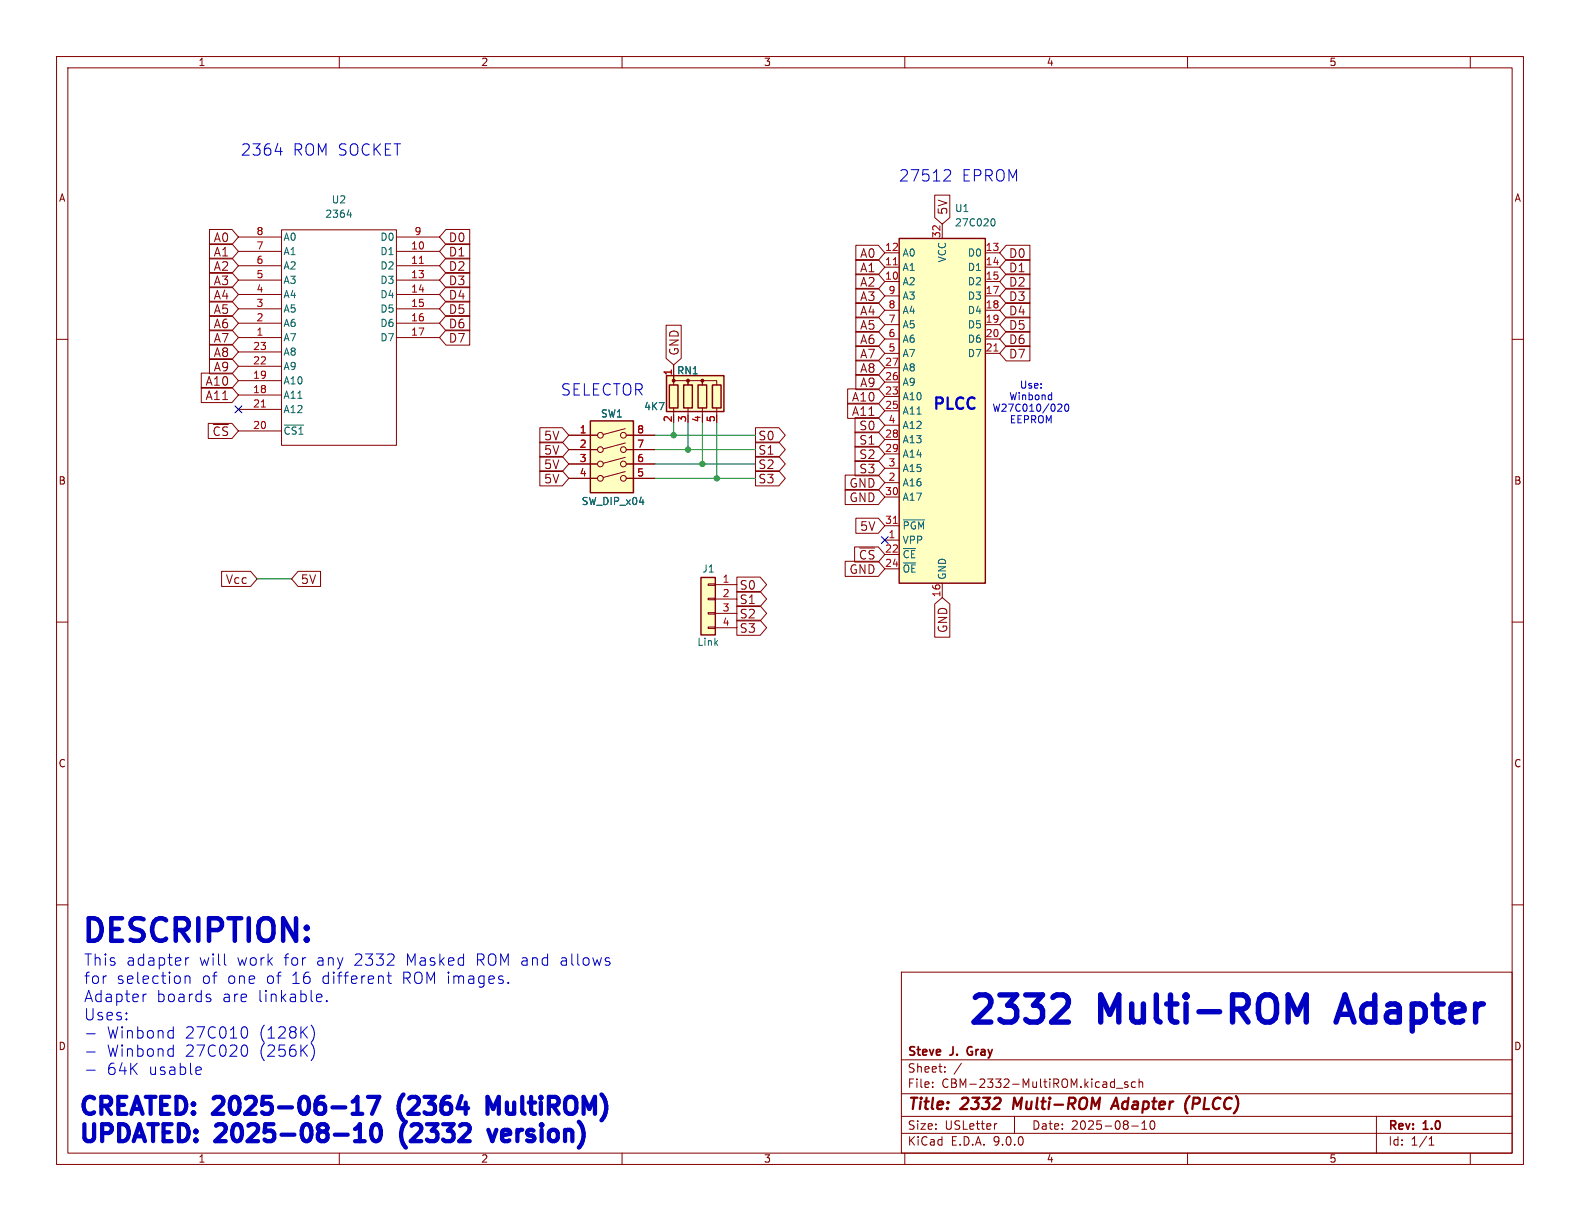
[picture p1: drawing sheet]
<svg xmlns="http://www.w3.org/2000/svg" width="279mm" height="216mm" viewBox="0 0 279 216" stroke-linecap="round" stroke-linejoin="round" font-family="sans-serif">
<g fill="none" stroke="#840000" stroke-width=".18">
<path d="M10 10h259.4v195.9h-259.4zM12 12h255.4v191.9h-255.4zM60 10v2M110 10v2M160 10v2M210 10v2M260 10v2M10 60h2M267.4 60h2M10 110h2M267.4 110h2M10 160h2"/>
<path d="M159.4 171.9h108v32h-108zM267.4 160h2M159.4 197.4h108M159.4 193.4h108M159.4 187.4h108M164.9 192.1v.2M164.9 191.4v.1M167.1 189.4v.2M167.1 188.7v.1M170 188l-1.3 1.9M176.3 198.7l-.3 .1M179.4 197.4v3"/>
<path d="M196.6 191.3l.5 .1M197.1 190.8v1.5M197.1 192.2l-.5 .1M197.4 192.4h1.2M199.4 191.4l-.3-.1-.2 .2v.2l.5 .2v.3h-.5M200.1 199.1h1.2M200.8 191.4l-.4-.1-.3 .3v.4l.1 .2h.6M201.4 191.4l.2-.1 .4 .1 .1 .9M201.4 190.8v1.5M201.9 199.7h.9M201.9 198.6l.5-.4v1.5M203.5 198.3a.81 .81 0 0 0 .4 1.4l.2-.2 .1-.4-.1-.8"/>
<path d="M243.4 197.4v6.5M60 203.9v2M110 203.9v2M159.4 200.4h108M160 203.9v2M210 203.9v2M252.7 202.5h.9M252.7 201.4l.4-.4v1.5M260 203.9v2"/>
</g>
<path d="M179.4 194.1l-.3 2M196.5 196.1l.9-2 .4 2M196.7 195.5h1M210.4 193.8l-.4 .4M211 195.2h.7M211.9 194.1h-.8l-.3 2" fill="none" stroke="#840000" stroke-width=".4"/>
<path d="M171.2 185.3l-.2 .4 .2 .7" fill="none" stroke="#840000" stroke-width=".3"/>
<path d="M117.9 66.4h10.1v6.4h-10.1z" fill="#ffffc2"/>
<path d="M117.9 66.4h10.1v6.4h-10.1zM118.4 68.1h1.5v4h-1.5zM120.9 68.1h1.5v4h-1.5zM123.4 68.1h1.6v4h-1.6zM126 68.1h1.5v4h-1.5z" fill="none" stroke="#840000" stroke-width=".25"/>
<g fill="#840000" stroke="#840000" stroke-width=".18">
<circle cx="119.1" cy="67.3" r=".25"/>
<circle cx="121.7" cy="67.3" r=".25"/>
<circle cx="124.2" cy="67.3" r=".25"/>
</g>
<path d="M119.1 68.1v-.8h2.6v.8v-.8h2.5v.8v-.8h2.5v.8M119.1 64.5v2.6M119.1 72.1v1.3M121.7 72.1v1.3M124.2 72.1v1.3M126.7 72.1v1.3" fill="none" stroke="#840000" stroke-width=".18"/>
<path d="M124 102.1h2.5v10.2h-2.5z" fill="#ffffc2"/>
<path d="M124 102.1h2.5v10.2h-2.5z" fill="none" stroke="#840000" stroke-width=".25"/>
<path d="M125.2 103.3h1.3v.2h-1.3zM125.2 105.8h1.3v.2h-1.3zM125.2 108.3h1.3v.3h-1.3zM125.2 110.9h1.3v.2h-1.3zM126.5 103.4h3.8M126.5 105.9h3.8M126.5 108.5h3.8M126.5 111h3.8" fill="none" stroke="#840000" stroke-width=".18"/>
<path d="M159 42.2h15.2v60.9h-15.2z" fill="#ffffc2"/>
<path d="M159 42.2h15.2v60.9h-15.2z" fill="none" stroke="#840000" stroke-width=".25"/>
<g fill="none" stroke="#840000" stroke-width=".18">
<path d="M166.6 39.6v2.6M156.5 44.7h2.5M156.5 47.2h2.5M156.5 49.8h2.5M156.5 52.3h2.5M156.5 54.9h2.5M156.5 57.4h2.5M156.5 59.9h2.5M174.2 44.7h2.6M174.2 47.2h2.6M174.2 49.8h2.6M174.2 52.3h2.6"/>
<path d="M174.2 54.9h2.6M174.2 57.4h2.6M174.2 59.9h2.6M156.5 62.5h2.5M156.5 65h2.5M156.5 67.6h2.5M156.5 70.1h2.5M156.5 72.6h2.5M156.5 75.2h2.5M156.5 77.7h2.5M174.2 62.5h2.6M156.5 80.3h2.5"/>
<path d="M156.5 82.8h2.5M156.5 85.3h2.5M156.5 87.9h2.5M156.5 93h2.5M156.5 95.5h2.5M156.5 98h2.5M156.5 100.6h2.5M166.6 103.1v2.6"/>
</g>
<path d="M158 46.8h.7M175.8 62.1h.7M158 92.5h.7" fill="none" stroke="#a90000" stroke-width=".18"/>
<path d="M175.4 38.7h.1a.68 .68 0 0 1 .5 .6 .68 .68 0 0 1-.5 .6h-.1M159.7 91.9h3.8" fill="none" stroke="#006464" stroke-width=".18"/>
<path d="M104.4 74.4h7.6v12.7h-7.6z" fill="#ffffc2"/>
<g fill="none" stroke="#840000" stroke-width=".18">
<path d="M165.3 34.5h2.7v4l-1.4 1.1-1.3-1.1zM37 58.4h4l1.2 1.3-1.2 1.3h-4zM37 55.8h4l1.2 1.4-1.2 1.3h-4zM37 53.3h4l1.2 1.3-1.2 1.3h-4zM37 50.7h4l1.2 1.4-1.2 1.3h-4zM37 48.2h4l1.2 1.3-1.2 1.4h-4zM37 45.7h4l1.2 1.3-1.2 1.3h-4zM37 40.6h4l1.2 1.3-1.2 1.3h-4zM37 43.1h4l1.2 1.4-1.2 1.3h-4zM42.2 41.9h7.6M42.2 44.5h7.6M42.2 47h7.6"/>
<path d="M42.2 49.5h7.6M42.2 52.1h7.6M42.2 54.6h7.6M42.2 57.2h7.6M42.2 59.7h7.6M49.8 40.6h20.3v38.1h-20.3zM70.1 41.9h7.6M70.1 44.5h7.6M70.1 47h7.6M70.1 49.5h7.6M70.1 52.1h7.6M70.1 54.6h7.6"/>
<path d="M70.1 57.2h7.6M70.1 59.7h7.6M78.9 40.6h4.2v2.6h-4.2l-1.2-1.3zM78.9 45.7h4.2v2.6h-4.2l-1.2-1.3zM78.9 43.1h4.2v2.7h-4.2l-1.2-1.3zM78.9 53.3h4.2v2.6h-4.2l-1.2-1.3zM78.9 58.4h4.2v2.6h-4.2l-1.2-1.3zM78.9 48.2h4.2v2.7h-4.2l-1.2-1.4zM78.9 55.8h4.2v2.7h-4.2l-1.2-1.3zM78.9 50.7h4.2v2.7h-4.2l-1.2-1.3zM117.8 57.5h2.7v5.9l-1.4 1.1-1.3-1.1zM151.3 56.1h4l1.2 1.3-1.2 1.3h-4z"/>
<path d="M151.3 58.6h4l1.2 1.3-1.2 1.4h-4zM151.3 51h4l1.2 1.3-1.2 1.4h-4zM151.3 53.5h4l1.2 1.4-1.2 1.3h-4zM151.3 45.9h4l1.2 1.3-1.2 1.4h-4zM151.3 48.5h4l1.2 1.3-1.2 1.3h-4zM151.3 43.4h4l1.2 1.3-1.2 1.3h-4zM177.9 58.6h4.2v2.7h-4.2l-1.1-1.4zM177.9 56.1h4.2v2.6h-4.2l-1.1-1.3zM177.9 51h4.2v2.7h-4.2l-1.1-1.4zM177.9 53.5h4.2v2.7h-4.2l-1.1-1.3zM177.9 43.4h4.2v2.6h-4.2l-1.1-1.3zM177.9 45.9h4.2v2.7h-4.2l-1.1-1.4z"/>
<path d="M177.9 48.5h4.2v2.6h-4.2l-1.1-1.3zM35.6 66h5.4l1.2 1.3-1.2 1.3h-5.4zM35.6 68.5h5.4l1.2 1.4-1.2 1.3h-5.4zM36.8 74.9h4.2l1.2 1.3-1.2 1.3h-4.2zM37 60.9h4l1.2 1.3-1.2 1.4h-4zM37 63.4h4l1.2 1.4-1.2 1.3h-4zM42.2 62.2h7.6M42.2 64.8h7.6M42.2 67.3h7.6M42.2 69.9h7.6M42.2 72.4h7.6M42.2 76.2h7.6"/>
<path d="M95.5 78.2h3.9l1.2 1.3-1.2 1.3h-3.9zM95.5 75.6h3.9l1.2 1.4-1.2 1.3h-3.9zM100.6 77h5.1M100.6 79.5h5.1M110.6 75.8l-3.9 1M110.6 78.3l-3.9 1.1M110.7 77h5.1M110.7 79.5h5.1M119.1 64.5v2.6M133.6 78.2h4.1l1.2 1.3-1.2 1.3h-4.1zM133.6 75.6h4.1l1.2 1.4-1.2 1.3h-4.1zM149.9 68.8h5.4l1.2 1.3-1.2 1.3h-5.4z"/>
<path d="M149.9 71.3h5.4l1.2 1.3-1.2 1.4h-5.4zM151.2 73.9h4.1l1.2 1.3-1.2 1.3h-4.1zM151.2 76.4h4.1l1.2 1.3-1.2 1.4h-4.1zM151.2 78.9h4.1l1.2 1.4-1.2 1.3h-4.1zM151.3 63.7h4l1.2 1.3-1.2 1.4h-4zM151.3 66.2h4l1.2 1.4-1.2 1.3h-4zM151.3 61.2h4l1.2 1.3-1.2 1.3h-4zM177.9 61.2h4.2v2.6h-4.2l-1.1-1.3zM95.5 80.7h3.9l1.2 1.3-1.2 1.4h-3.9zM95.5 83.2h3.9l1.2 1.4-1.2 1.3h-3.9zM100.6 82h5.1M100.6 84.6h5.1"/>
<path d="M110.6 80.9l-3.9 1M110.6 83.4l-3.9 1M110.7 82h5.1M110.7 84.6h5.1M133.6 83.2h4.1l1.2 1.4-1.2 1.3h-4.1zM133.6 80.7h4.1l1.2 1.3-1.2 1.4h-4.1zM149.5 99.3h5.8l1.2 1.3-1.2 1.3h-5.8zM149.5 86.6h5.8l1.2 1.3-1.2 1.3h-5.8zM149.5 84h5.8l1.2 1.3-1.2 1.4h-5.8zM151.1 96.7h4.2l1.2 1.3-1.2 1.4h-4.2zM151.2 81.5h4.1l1.2 1.3-1.2 1.3h-4.1zM151.3 91.6h4l1.2 1.4-1.2 1.3h-4z"/>
<path d="M39.2 101h5.1l1.2 1.4-1.2 1.3h-5.1zM52.7 101h4v2.7h-4l-1.1-1.3zM130.3 109.7h4.1l1.2 1.3-1.2 1.3h-4.1zM130.3 102h4.1l1.2 1.4-1.2 1.3h-4.1zM130.3 107.1h4.1l1.2 1.4-1.2 1.3h-4.1zM130.3 104.6h4.1l1.2 1.3-1.2 1.4h-4.1zM165.3 106.8l1.3-1.1 1.4 1.1v5.9h-2.7z"/>
<circle cx="106.2" cy="77" r=".51"/>
<circle cx="106.2" cy="79.5" r=".51"/>
<circle cx="110.2" cy="79.5" r=".51"/>
<circle cx="110.2" cy="77" r=".51"/>
<circle cx="106.2" cy="82" r=".51"/>
<circle cx="106.2" cy="84.6" r=".51"/>
<circle cx="110.2" cy="84.6" r=".51"/>
<circle cx="110.2" cy="82" r=".51"/>
</g>
<path d="M104.4 74.4h7.6v12.7h-7.6z" fill="none" stroke="#840000" stroke-width=".25"/>
<path d="M74.2 46.6h.7M46.2 72h.7" fill="none" stroke="#a90000" stroke-width=".18"/>
<path d="M61.4 38h.8M62 37.6v.8M50.3 75.2h3.4" fill="none" stroke="#006464" stroke-width=".18"/>
<path d="M115.8 77h17.8M115.8 79.5h17.8M119.1 74.7v2.3M121.7 74.7v4.8M124.2 74.7v7.3M126.7 74.7v9.9M115.8 84.6h17.8M115.8 82h17.8M45.5 102.4h6.1" fill="none" stroke="#009600" stroke-width=".18"/>
<path d="M41.6 71.8l1.2 1.2M42.8 71.8l-1.2 1.2M155.9 94.9l1.2 1.2M157.1 94.9l-1.2 1.2" fill="none" stroke="#000084" stroke-width=".18"/>
<g fill="none" stroke="#0000c2" stroke-width=".18">
<path d="M48.7 26.8h1.2M167.2 30h.5a.54 .54 0 0 1 .3 .9l-1.1 1.1h1.2M185.8 69.8l.2 .1M186 69.4v1.3M186 70.6l-.2 .1M187.2 71.5h.5l.1 .3-.8 .9h.8M188.4 71.6l.2-.1a.68 .68 0 0 1 .4 .6 .68 .68 0 0 1-.4 .6l-.2-.1-.1-.4zM25.9 175.8l-.5 .2M32.7 172.6v1.3M32.7 172.8a.5 .5 0 0 1 .9 .1v1M32.8 169.3v1.4M33.4 169.3a.51 .51 0 0 0-.6 .4"/>
<path d="M36.7 175.8l.5 .1M36.7 176.5h.5l.1 .3-.3 .3h-.4M39.8 170.6l.2 .1M56.3 175.8l.5 .1 .1 .4-.9 .2M56.8 177l-.5 .1M57.8 176.9l.1 .1-.1 .1M57.8 176.9l-.1 .1 .1 .1M57.8 176.9v.2M68.5 172.6h.7M68.7 171.9v1.7l.1 .2 .4 .1M89.9 173.7l.1 .1-.1 .1M89.9 173.7l-.1 .1 .1 .1"/>
<path d="M89.9 173.7v.2M15.3 182.8h1.5M15.3 186h1.5M15.3 189.2h1.5M30.5 182.2l.1 .1M30.5 185.4l.1 .1M30.6 181.6v2M30.6 184.8v2M30.6 183.5l-.1 .1M30.6 186.7l-.1 .1M34.9 188.7l.6 .1 .1 .3-1 .2M35.5 189.9l-.6 .1"/>
<path d="M43.1 181.6a.51 .51 0 0 1 .6 .3 1.03 1.03 0 0 1-.6 1.7M43.1 184.8a.51 .51 0 0 1 .6 .4 1.03 1.03 0 0 1-.6 1.6M55 181.3a2.29 2.29 0 0 1 0 3M55 184.5a2.29 2.29 0 0 1 0 3"/>
</g>
<g fill="none" stroke="#0000c2" stroke-width=".75">
<path d="M62.4 197h1.7M62.4 194.8l.5-.4 .3-.4v3M62.8 199.6l.6-.4 .2-.4v3M65.1 194h2l-1.3 3M65.9 199.1a.72 .72 0 0 1 .8-.3 .72 .72 0 0 1 .5 .6 1.76 1.76 0 0 1-.6 2.4 .77 .77 0 0 1-.8-.6 2.56 2.56 0 0 1 .1-2.1zM71.4 193.5a3.4 3.4 0 0 0 0 4.6M71.4 198.9a3.5 3.5 0 0 0 .4 4M86.2 197v-3l1 2.1 1-2.1v3M86.4 199.8l.7 2 .7-2M89.2 199.8l-.3 .1-.1 .3v1.2l.1 .2 .3 .2M59.2 200.6h2.3M62.8 201.8h1.7"/>
<path d="M90.2 200.5l-1.4 .3"/>
</g>
<path d="M186.9 175.9h1.1a1.3 1.3 0 0 1 .7 2.1l-2.7 2.7h2.9M229.4 179.4l1.6-3.5v4.8" fill="none" stroke="#0000c2" stroke-width=".96"/>
<g fill="#009600" stroke="#009600" stroke-width=".18">
<circle cx="119.1" cy="77" r=".46"/>
<circle cx="126.7" cy="84.6" r=".46"/>
<circle cx="124.2" cy="82" r=".46"/>
<circle cx="121.7" cy="79.5" r=".46"/>
</g>
<g font-size="6.7" fill="#0000c2">
<text x="170.3" y="181.4">2332</text>
<text x="194.1" y="181.4">Multi-ROM</text>
<text x="238.3" y="181.4">Adapter</text>
</g>
<text font-size="5.6" fill="#0000c2" x="14.2" y="166.9">DESCRIPTION:</text>
<g font-size="4.2" fill="#0000c2">
<text x="13.7" y="197.4">CREATED:</text>
<text x="38.4" y="197.4">2025-06-17</text>
<text x="72.6" y="197.4">(2364</text>
<text x="90" y="197.4">MultiROM)</text>
<text x="13.7" y="202.2">UPDATED:</text>
<text x="38.8" y="202.2">2025-08-10</text>
<text x="73" y="202.2">(2332</text>
<text x="90.4" y="202.2">version)</text>
</g>
<g font-size="2.8" fill="#0000c2">
<text x="42.6" y="27.7">2364</text>
<text x="51.8" y="27.7">ROM SOCKET</text>
<text x="159" y="32.3">27512</text>
<text x="170.1" y="32.3">EPROM</text>
<text x="99.2" y="70.1">SELECTOR</text>
<text x="164.7" y="73">PLCC</text>
<text x="14.7" y="170.9">This</text>
<text x="22.2" y="170.9">adapter</text>
<text x="35.1" y="170.9">will</text>
<text x="41.9" y="170.9">work</text>
<text x="50.2" y="170.9">for</text>
<text x="56" y="170.9">any</text>
<text x="62.7" y="170.9">2332</text>
<text x="71.9" y="170.9">Masked</text>
<text x="84.3" y="170.9">ROM and</text>
<text x="99.3" y="170.9">allows</text>
<text x="14.7" y="174.2">for</text>
<text x="14.7" y="177.4">Adapter</text>
<text x="20.5" y="174.2">selection</text>
<text x="27.6" y="177.4">boards</text>
<text x="35.6" y="174.2">of</text>
<text x="39.2" y="177.4">are</text>
<text x="40.1" y="174.2">one</text>
<text x="45.6" y="177.4">linkable.</text>
<text x="47.1" y="174.2">of</text>
<text x="51.6" y="174.2">16</text>
<text x="57" y="174.2">different</text>
<text x="71.2" y="174.2">ROM images.</text>
<text x="14.7" y="180.6">Uses:</text>
<text x="18.8" y="183.8">Winbond</text>
<text x="32.7" y="183.8">27C010</text>
<text x="45.8" y="183.8">(128K)</text>
<text x="18.8" y="187">Winbond</text>
<text x="18.8" y="190.3">64K</text>
<text x="26.2" y="190.3">usable</text>
<text x="32.7" y="187">27C020</text>
<text x="45.8" y="187">(256K)</text>
</g>
<g font-size="2.8" fill="#840000">
<text x="160.4" y="196.8">Title:</text>
<text x="170.1" y="196.8">2332</text>
<text x="180" y="196.8">Multi-ROM</text>
<text x="198.4" y="196.8">Adapter</text>
<text x="212" y="196.8">(PLCC)</text>
</g>
<g font-size="2.1" fill="#840000">
<text x="167.7" y="38.1" transform="rotate(-90 167.7 38.1)">5V</text>
<text x="37.7" y="43">A0</text>
<text x="37.7" y="45.5">A1</text>
<text x="79.2" y="43">D0</text>
<text x="79.2" y="45.5">D1</text>
<text x="152" y="45.8">A0</text>
<text x="178.3" y="45.8">D0</text>
<text x="37.7" y="53.2">A4</text>
<text x="37.7" y="50.6">A3</text>
<text x="37.7" y="48.1">A2</text>
<text x="79.2" y="48.1">D2</text>
<text x="79.2" y="50.6">D3</text>
<text x="79.2" y="53.2">D4</text>
<text x="152" y="53.4">A3</text>
<text x="152" y="48.3">A1</text>
<text x="152" y="50.9">A2</text>
<text x="178.3" y="53.4">D3</text>
<text x="178.3" y="48.3">D1</text>
<text x="178.3" y="50.9">D2</text>
<text x="37.7" y="58.2">A6</text>
<text x="37.7" y="55.7">A5</text>
<text x="79.2" y="55.7">D5</text>
<text x="79.2" y="58.2">D6</text>
<text x="152" y="58.5">A5</text>
<text x="152" y="56">A4</text>
<text x="178.3" y="58.5">D5</text>
<text x="178.3" y="56">D4</text>
<text x="37.7" y="63.3">A8</text>
<text x="37.7" y="60.8">A7</text>
<text x="37.7" y="65.9">A9</text>
<text x="79.2" y="60.8">D7</text>
<text x="120.2" y="63" transform="rotate(-90 120.2 63)">GND</text>
<text x="152" y="63.6">A7</text>
<text x="152" y="61">A6</text>
<text x="178.3" y="61">D6</text>
<text x="178.3" y="63.6">D7</text>
<text x="36.3" y="68.4">A10</text>
<text x="36.3" y="70.9">A11</text>
<text x="150.6" y="71.2">A10</text>
<text x="152" y="66.1">A8</text>
<text x="152" y="68.7">A9</text>
<text x="37.5" y="77.3">~{CS}</text>
<text x="150.6" y="73.7">A11</text>
<text x="151.9" y="76.3">S0</text>
<text x="96.1" y="80.6">5V</text>
<text x="96.1" y="83.1">5V</text>
<text x="96.1" y="78.1">5V</text>
<text x="134" y="80.6">S1</text>
<text x="134" y="83.1">S2</text>
<text x="134" y="78.1">S0</text>
<text x="151.9" y="78.8">S1</text>
<text x="151.9" y="83.9">S3</text>
<text x="151.9" y="81.4">S2</text>
<text x="96.1" y="85.7">5V</text>
<text x="134" y="85.7">S3</text>
<text x="150.1" y="89">GND</text>
<text x="150.1" y="86.4">GND</text>
<text x="152" y="94.1">5V</text>
<text x="150.1" y="101.7">GND</text>
<text x="151.8" y="99.1">~{CS}</text>
<text x="39.9" y="103.5">Vcc</text>
<text x="53.1" y="103.5">5V</text>
<text x="130.7" y="104.5">S0</text>
<text x="130.7" y="107">S1</text>
<text x="130.7" y="112.1">S3</text>
<text x="130.7" y="109.6">S2</text>
<text x="167.7" y="112" transform="rotate(-90 167.7 112)">GND</text>
<text x="160.4" y="189.9">Sheet:</text>
<text x="160.4" y="187.1">Steve</text>
<text x="168.1" y="187.1">J.</text>
<text x="171.7" y="187.1">Gray</text>
<text x="160.4" y="192.6">File:</text>
<text x="166.5" y="192.6">CBM-2332-MultiROM.kicad_sch</text>
<text x="160.4" y="202.8">KiCad</text>
<text x="160.4" y="200">Size:</text>
<text x="167.1" y="200">USLetter</text>
<text x="168.1" y="202.8">E.D.A.</text>
<text x="175.7" y="202.8">9.0.0</text>
<text x="182.4" y="200">Date:</text>
<text x="189.4" y="200">2025-08-10</text>
<text x="245.4" y="200.2">Rev:</text>
<text x="245.4" y="202.8">Id:</text>
<text x="249.5" y="202.8">1/1</text>
<text x="251.8" y="200.2">1.0</text>
</g>
<g font-size="1.8" fill="#840000">
<text x="35" y="11.9">1</text>
<text x="85" y="11.9">2</text>
<text x="135" y="11.9">3</text>
<text x="185" y="11.9">4</text>
<text x="235" y="11.9">5</text>
<text x="10.3" y="35.9">A</text>
<text x="267.7" y="35.9">A</text>
<text x="10.3" y="85.9">B</text>
<text x="267.7" y="85.9">B</text>
<text x="10.3" y="135.9">C</text>
<text x="267.7" y="135.9">C</text>
<text x="10.3" y="185.9">D</text>
<text x="267.7" y="185.9">D</text>
<text x="35" y="205.8">1</text>
<text x="85" y="205.8">2</text>
<text x="135" y="205.8">3</text>
<text x="185" y="205.8">4</text>
<text x="235" y="205.8">5</text>
</g>
<g font-size="1.8" fill="#a90000">
<text x="45.3" y="41.7">8</text>
<text x="73.2" y="41.7">9</text>
<text x="45.3" y="44.2">7</text>
<text x="45.3" y="46.7">6</text>
<text x="72.6" y="44.2">10</text>
<text x="72.6" y="46.7">11</text>
<text x="156.4" y="44.4">12</text>
<text x="156.4" y="47">11</text>
<text x="166.4" y="42.2" transform="rotate(-90 166.4 42.2)">32</text>
<text x="174.2" y="44.4">13</text>
<text x="174.2" y="47">14</text>
<text x="45.3" y="49.3">5</text>
<text x="45.3" y="51.8">4</text>
<text x="72.6" y="49.3">13</text>
<text x="72.6" y="51.8">14</text>
<text x="156.4" y="49.5">10</text>
<text x="157" y="52.1">9</text>
<text x="174.2" y="49.5">15</text>
<text x="174.2" y="52.1">17</text>
<text x="45.3" y="54.4">3</text>
<text x="45.3" y="56.9">2</text>
<text x="45.3" y="59.4">1</text>
<text x="72.6" y="54.4">15</text>
<text x="72.6" y="56.9">16</text>
<text x="72.6" y="59.4">17</text>
<text x="157" y="54.6">8</text>
<text x="157" y="57.2">7</text>
<text x="157" y="59.7">6</text>
<text x="174.2" y="54.6">18</text>
<text x="174.2" y="57.2">19</text>
<text x="174.2" y="59.7">20</text>
<text x="44.7" y="62">23</text>
<text x="44.7" y="64.5">22</text>
<text x="156.4" y="64.8">27</text>
<text x="157" y="62.2">5</text>
<text x="174.2" y="62.2">21</text>
<text x="44.7" y="67.1">19</text>
<text x="44.7" y="69.6">18</text>
<text x="118.9" y="66.5" transform="rotate(-90 118.9 66.5)">1</text>
<text x="156.4" y="67.3">26</text>
<text x="156.4" y="69.8">23</text>
<text x="44.7" y="72.1">21</text>
<text x="44.7" y="75.9">20</text>
<text x="102.4" y="76.7">1</text>
<text x="112.6" y="76.7">8</text>
<text x="118.9" y="74.7" transform="rotate(-90 118.9 74.7)">2</text>
<text x="121.4" y="74.7" transform="rotate(-90 121.4 74.7)">3</text>
<text x="124" y="74.7" transform="rotate(-90 124 74.7)">4</text>
<text x="126.5" y="74.7" transform="rotate(-90 126.5 74.7)">5</text>
<text x="156.4" y="72.4">25</text>
<text x="156.4" y="77.5">28</text>
<text x="157" y="74.9">4</text>
<text x="102.4" y="79.2">2</text>
<text x="102.4" y="81.8">3</text>
<text x="112.6" y="79.2">7</text>
<text x="112.6" y="81.8">6</text>
<text x="156.4" y="80">29</text>
<text x="157" y="82.5">3</text>
<text x="102.4" y="84.3">4</text>
<text x="112.6" y="84.3">5</text>
<text x="156.4" y="87.6">30</text>
<text x="157" y="85.1">2</text>
<text x="156.4" y="92.7">31</text>
<text x="157" y="95.2">1</text>
<text x="156.4" y="97.8">22</text>
<text x="156.4" y="100.3">24</text>
<text x="127.7" y="103.1">1</text>
<text x="127.7" y="105.7">2</text>
<text x="166.4" y="105.7" transform="rotate(-90 166.4 105.7)">16</text>
<text x="127.7" y="108.2">3</text>
<text x="127.7" y="110.7">4</text>
</g>
<g font-size="1.8" fill="#006464">
<text x="57.4" y="38.7">2364</text>
<text x="58.6" y="36.2">U2</text>
<text x="168.8" y="40.2">27C020</text>
<text x="168.8" y="37.7">U1</text>
<text x="50" y="42.8">A0</text>
<text x="50" y="45.3">A1</text>
<text x="50" y="47.9">A2</text>
<text x="67.2" y="42.8">D0</text>
<text x="67.2" y="45.3">D1</text>
<text x="67.2" y="47.9">D2</text>
<text x="159.5" y="45.6">A0</text>
<text x="167.5" y="46.5" transform="rotate(-90 167.5 46.5)">VCC</text>
<text x="171.1" y="45.6">D0</text>
<text x="50" y="50.4">A3</text>
<text x="50" y="52.9">A4</text>
<text x="67.2" y="50.4">D3</text>
<text x="67.2" y="52.9">D4</text>
<text x="159.5" y="48.1">A1</text>
<text x="159.5" y="50.6">A2</text>
<text x="159.5" y="53.2">A3</text>
<text x="171.1" y="48.1">D1</text>
<text x="171.1" y="50.6">D2</text>
<text x="171.1" y="53.2">D3</text>
<text x="50" y="55.5">A5</text>
<text x="50" y="58">A6</text>
<text x="67.2" y="55.5">D5</text>
<text x="67.2" y="58">D6</text>
<text x="159.5" y="55.7">A4</text>
<text x="159.5" y="58.3">A5</text>
<text x="171.1" y="55.7">D4</text>
<text x="171.1" y="58.3">D5</text>
<text x="50" y="60.6">A7</text>
<text x="50" y="63.1">A8</text>
<text x="50" y="65.6">A9</text>
<text x="67.2" y="60.6">D7</text>
<text x="159.5" y="60.8">A6</text>
<text x="159.5" y="63.3">A7</text>
<text x="159.5" y="65.9">A8</text>
<text x="171.1" y="60.8">D6</text>
<text x="171.1" y="63.3">D7</text>
<text x="50" y="68.2">A10</text>
<text x="50" y="70.7">A11</text>
<text x="119.6" y="66.4">RN1</text>
<text x="159.5" y="68.4">A9</text>
<text x="159.5" y="71">A10</text>
<text x="50" y="73.3">A12</text>
<text x="50" y="77.1">~{CS1}</text>
<text x="106.2" y="74">SW1</text>
<text x="113.8" y="72.7">4K7</text>
<text x="159.5" y="73.5">A11</text>
<text x="159.5" y="76">A12</text>
<text x="159.5" y="78.6">A13</text>
<text x="159.5" y="81.1">A14</text>
<text x="159.5" y="83.7">A15</text>
<text x="102.8" y="89.5">SW_DIP_x04</text>
<text x="159.5" y="86.2">A16</text>
<text x="159.5" y="88.7">A17</text>
<text x="159.5" y="93.8">~{PGM}</text>
<text x="124.1" y="101.4">J1</text>
<text x="159.5" y="96.4">VPP</text>
<text x="159.5" y="98.9">~{CE}</text>
<text x="159.5" y="101.4">~{OE}</text>
<text x="167.5" y="102.6" transform="rotate(-90 167.5 102.6)">GND</text>
<text x="123.2" y="114.4">Link</text>
</g>
<g font-size="1.8" fill="#0000c2">
<text x="178.4" y="71">Winbond</text>
<text x="180.2" y="68.9">Use:</text>
<text x="175.4" y="73">W27C010/020</text>
<text x="178.5" y="75.1">EEPROM</text>
</g>
</svg>
